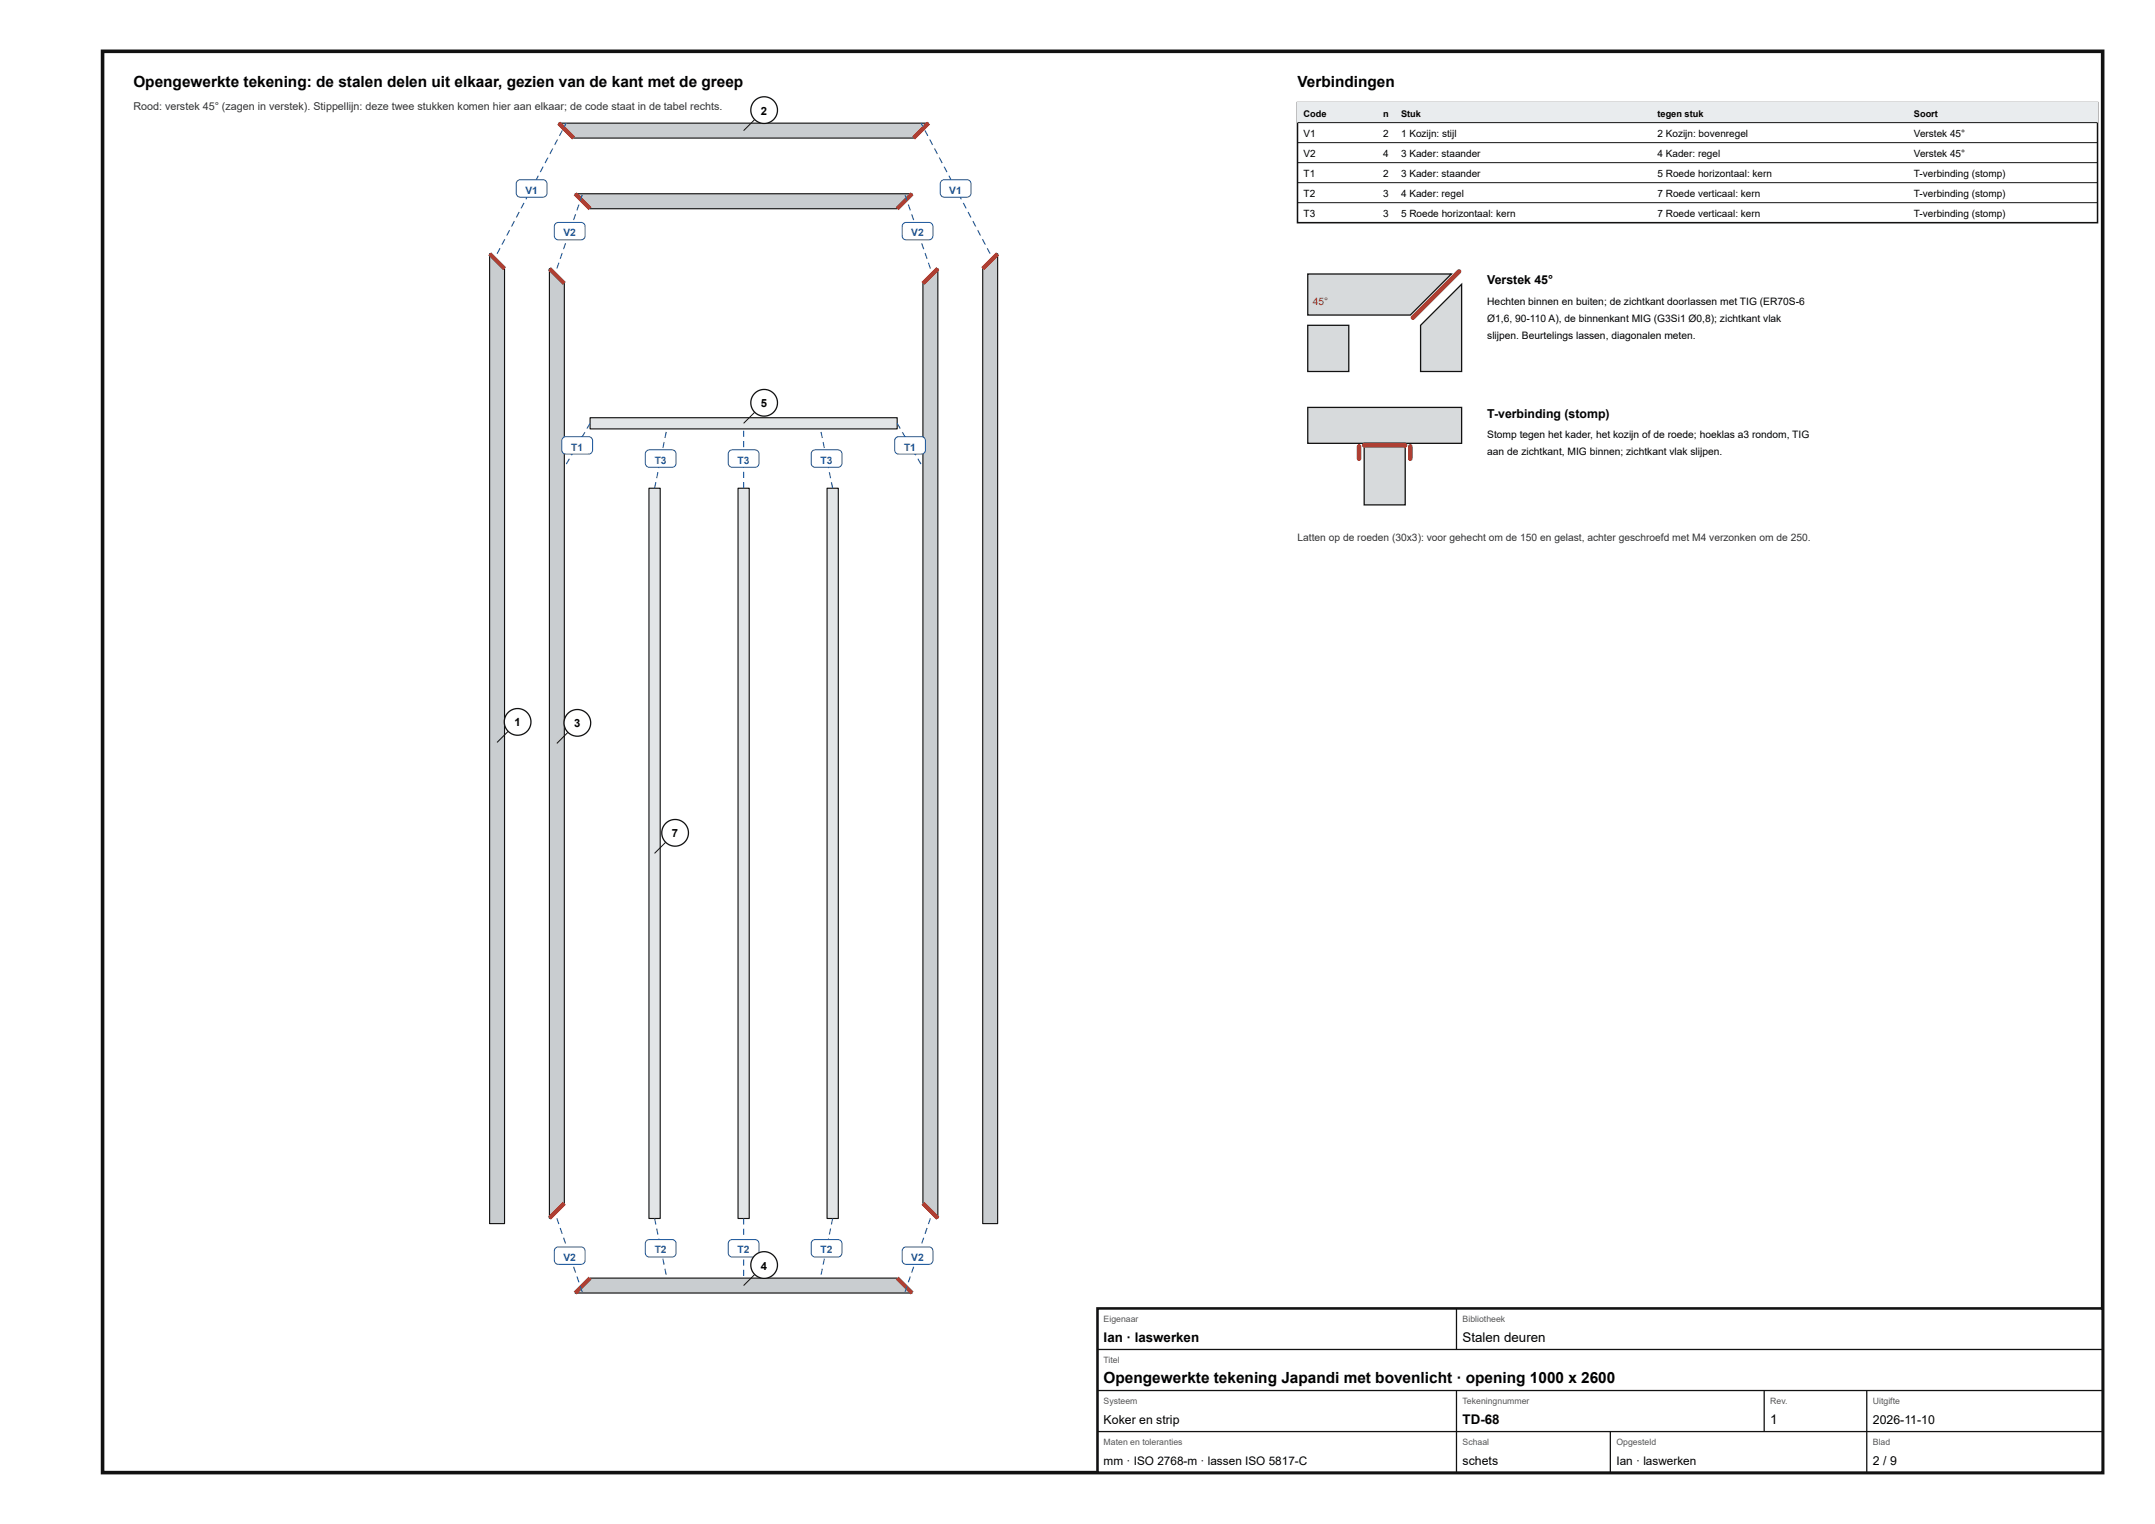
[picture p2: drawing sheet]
<svg xmlns="http://www.w3.org/2000/svg" width="420mm" height="297mm" viewBox="0 0 420 297" stroke-linecap="round" stroke-linejoin="round" font-family="sans-serif">
<path d="M20 10h390v277h-390z" fill="none" stroke="#111" stroke-width=".7" stroke-linecap="butt"/>
<path d="M95.5 49.5l2.9 2.9v186.1h-2.9z" fill="#c9cdd0"/>
<path d="M95.5 49.5l2.9 2.9v186.1h-2.9z" fill="none" stroke="#111" stroke-width=".22"/>
<path d="M95.5 49.5l2.9 2.9" fill="none" stroke="#c0392b" stroke-width=".8" stroke-linecap="butt"/>
<path d="M191.6 52.4l2.9-2.9v189h-2.9z" fill="#c9cdd0"/>
<path d="M191.6 52.4l2.9-2.9v189h-2.9z" fill="none" stroke="#111" stroke-width=".22"/>
<path d="M194.5 49.5l-2.9 2.9" fill="none" stroke="#c0392b" stroke-width=".8" stroke-linecap="butt"/>
<path d="M108.9 24h72.2l-3 2.9h-66.2z" fill="#c9cdd0"/>
<path d="M108.9 24h72.2l-3 2.9h-66.2z" fill="none" stroke="#111" stroke-width=".22"/>
<path d="M108.9 24l3 2.9M181.1 24l-3 2.9" fill="none" stroke="#c0392b" stroke-width=".8" stroke-linecap="butt"/>
<path d="M107.1 52.3l2.9 3v179.2l-2.9 2.9z" fill="#c9cdd0"/>
<path d="M107.1 52.3l2.9 3v179.2l-2.9 2.9z" fill="none" stroke="#111" stroke-width=".22"/>
<path d="M107.1 52.3l2.9 3M110 234.5l-2.9 2.9" fill="none" stroke="#c0392b" stroke-width=".8" stroke-linecap="butt"/>
<path d="M182.9 52.3v185.1l-2.9-2.9v-179.2z" fill="#c9cdd0"/>
<path d="M182.9 52.3v185.1l-2.9-2.9v-179.2z" fill="none" stroke="#111" stroke-width=".22"/>
<path d="M182.9 52.3l-2.9 3M180 234.5l2.9 2.9" fill="none" stroke="#c0392b" stroke-width=".8" stroke-linecap="butt"/>
<path d="M115.1 249.1h59.8l2.9 2.9h-65.7z" fill="#c9cdd0"/>
<path d="M115.1 249.1h59.8l2.9 2.9h-65.7z" fill="none" stroke="#111" stroke-width=".22"/>
<path d="M115.1 249.1l-3 2.9M174.9 249.1l2.9 2.9" fill="none" stroke="#c0392b" stroke-width=".8" stroke-linecap="butt"/>
<path d="M112.1 37.8h65.7l-2.9 2.9h-59.8z" fill="#c9cdd0"/>
<path d="M112.1 37.8h65.7l-2.9 2.9h-59.8z" fill="none" stroke="#111" stroke-width=".22"/>
<path d="M112.1 37.8l3 2.9M177.8 37.8l-2.9 2.9" fill="none" stroke="#c0392b" stroke-width=".8" stroke-linecap="butt"/>
<path d="M115.1 81.4h59.8v2.2h-59.8z" fill="#e2e5e7"/>
<path d="M115.1 81.4h59.8v2.2h-59.8z" fill="none" stroke="#111" stroke-width=".22"/>
<path d="M126.5 95.1h2.2v142.4h-2.2z" fill="#e2e5e7"/>
<path d="M126.5 95.1h2.2v142.4h-2.2z" fill="none" stroke="#111" stroke-width=".22"/>
<path d="M143.9 95.1h2.2v142.4h-2.2z" fill="#e2e5e7"/>
<path d="M143.9 95.1h2.2v142.4h-2.2z" fill="none" stroke="#111" stroke-width=".22"/>
<path d="M161.3 95.1h2.2v142.4h-2.2z" fill="#e2e5e7"/>
<path d="M161.3 95.1h2.2v142.4h-2.2z" fill="none" stroke="#111" stroke-width=".22"/>
<path d="M97.4 48.3l.2 .1-.6 1.1-.2-.1zM98.3 46.6l.2 .1-.5 1-.2-.1zM99.3 44.8l.2 .1-.6 1.1-.2-.1zM100.2 43l.2 .1-.6 1.1-.2-.1zM101.1 41.3l.2 .1-.5 1-.2-.1zM102.1 39.5l.2 .1-.6 1.1-.2-.1zM103 37.7l.2 .1-.6 1.1-.2-.1zM103.9 36l.2 .1-.5 1-.2-.1zM104.9 34.2l.2 .1-.6 1.1-.2-.1zM105.8 32.4l.2 .1-.6 1.1-.1-.1zM106.7 30.7l.2 .1-.5 1-.2-.1zM107.7 28.9l.2 .1-.6 1.1-.2-.1zM108.6 27.1l.2 .1-.5 1.1-.2-.1zM109.6 25.4l.2 .1-.6 1-.2-.1zM110.3 23.9l.2 .2-.4 .7-.2-.1z" fill="#1f5fa8"/>
<path d="M100.9 35.3l.6-.3h4.4a.8 .8 0 0 1 .8 .8v1.8a.8 .8 0 0 1-.8 .8h-4.4a.8 .8 0 0 1-.8-.8v-1.9z" fill="#fff"/>
<path d="M100.9 35.3l.6-.3h4.4a.8 .8 0 0 1 .8 .8v1.8a.8 .8 0 0 1-.8 .8h-4.4a.8 .8 0 0 1-.8-.8v-1.9z" fill="none" stroke="#1f5fa8" stroke-width=".2"/>
<path d="M192.4 48.4l.2-.1 .6 1.1-.2 .1zM191.5 46.7l.2-.1 .5 1-.2 .1zM190.5 44.9l.2-.1 .6 1.1-.2 .1zM189.6 43.1l.2-.1 .6 1.1-.2 .1zM188.7 41.4l.2-.1 .5 1-.2 .1zM187.7 39.6l.2-.1 .6 1.1-.2 .1zM186.8 37.8l.2-.1 .6 1.1-.2 .1zM185.9 36.1l.2-.1 .5 1-.2 .1zM184.9 34.3l.2-.1 .6 1.1-.2 .1zM184 32.5l.2-.1 .5 1.1-.1 .1zM183.1 30.8l.1-.1 .6 1-.2 .1zM182.1 29l.2-.1 .6 1.1-.2 .1zM181.2 27.2l.2-.1 .5 1.1-.2 .1zM180.2 25.5l.2-.1 .6 1-.2 .1zM179.5 24.1l.2-.2 .4 .8-.2 .1z" fill="#1f5fa8"/>
<path d="M183.6 35.3l.5-.3h4.4a.8 .8 0 0 1 .8 .8v1.8a.8 .8 0 0 1-.8 .8h-4.4a.8 .8 0 0 1-.8-.8l.1-1.9z" fill="#fff"/>
<path d="M183.6 35.3l.5-.3h4.4a.8 .8 0 0 1 .8 .8v1.8a.8 .8 0 0 1-.8 .8h-4.4a.8 .8 0 0 1-.8-.8l.1-1.9z" fill="none" stroke="#1f5fa8" stroke-width=".2"/>
<path d="M108.5 237.5l.2-.1 .4 1.1-.2 .1zM109.1 239.4l.2-.1 .4 1.1-.2 .1zM109.8 241.2h.2l.4 1.1-.2 .1zM110.4 243.1h.2l.4 1.1-.2 .1zM111.1 245h.2l.4 1.1-.2 .1zM111.7 246.9l.2-.1 .4 1.2-.2 .1zM112.4 248.8l.2-.1 .4 1.2h-.2zM113 250.7l.3-.1 .3 1.2h-.2z" fill="#1f5fa8"/>
<path d="M108.3 243.2l.6-.2h4.4a.8 .8 0 0 1 .8 .8v1.8a.8 .8 0 0 1-.8 .8h-4.4a.8 .8 0 0 1-.8-.8v-1.9z" fill="#fff"/>
<path d="M108.3 243.2l.6-.2h4.4a.8 .8 0 0 1 .8 .8v1.8a.8 .8 0 0 1-.8 .8h-4.4a.8 .8 0 0 1-.8-.8v-1.9z" fill="none" stroke="#1f5fa8" stroke-width=".2"/>
<path d="M108.9 51.2h.2l-.4 1.2-.2-.1zM109.5 49.3l.2 .1-.4 1.1-.2-.1zM110.2 47.4l.2 .1-.4 1.1-.2-.1zM110.8 45.5l.2 .1-.4 1.1-.2-.1zM111.5 43.6l.2 .1-.4 1.1-.2-.1zM112.1 41.7l.2 .1-.4 1.1h-.2zM112.8 39.8l.2 .1-.4 1.1h-.2zM113.4 37.9l.2 .1-.4 1.1h-.2z" fill="#1f5fa8"/>
<path d="M108.3 43.6l.6-.2h4.4a.8 .8 0 0 1 .8 .8v1.8a.8 .8 0 0 1-.8 .8h-4.4a.8 .8 0 0 1-.8-.8v-2z" fill="#fff"/>
<path d="M108.3 43.6l.6-.2h4.4a.8 .8 0 0 1 .8 .8v1.8a.8 .8 0 0 1-.8 .8h-4.4a.8 .8 0 0 1-.8-.8v-2z" fill="none" stroke="#1f5fa8" stroke-width=".2"/>
<path d="M181.3 237.4l.2 .1-.4 1.1-.2-.1zM180.7 239.3l.2 .1-.4 1.1-.2-.1zM180 241.2h.2l-.4 1.2-.2-.1zM179.4 243.1h.2l-.4 1.2-.2-.1zM178.7 245h.2l-.4 1.2-.2-.1zM178.1 246.8l.2 .1-.4 1.2-.2-.1zM177.4 248.7l.2 .1-.4 1.1h-.2zM176.7 250.6l.3 .1-.4 1.1h-.2z" fill="#1f5fa8"/>
<path d="M176.1 243.2l.6-.2h4.4a.8 .8 0 0 1 .8 .8v1.8a.8 .8 0 0 1-.8 .8h-4.4a.8 .8 0 0 1-.8-.8v-1.9z" fill="#fff"/>
<path d="M176.1 243.2l.6-.2h4.4a.8 .8 0 0 1 .8 .8v1.8a.8 .8 0 0 1-.8 .8h-4.4a.8 .8 0 0 1-.8-.8v-1.9z" fill="none" stroke="#1f5fa8" stroke-width=".2"/>
<path d="M180.9 51.2h.2l.4 1.1-.2 .1zM180.3 49.4l.2-.1 .4 1.1-.2 .1zM179.6 47.5l.2-.1 .4 1.1-.2 .1zM179 45.6l.2-.1 .4 1.1-.2 .1zM178.3 43.7l.2-.1 .4 1.1-.2 .1zM177.7 41.8l.2-.1 .4 1.2h-.2zM177 39.9l.2-.1 .4 1.2h-.2zM176.4 38l.2-.1 .4 1.2h-.3z" fill="#1f5fa8"/>
<path d="M176.1 43.6l.6-.2h4.4a.8 .8 0 0 1 .8 .8v1.8a.8 .8 0 0 1-.8 .8h-4.4a.8 .8 0 0 1-.8-.8v-2z" fill="#fff"/>
<path d="M176.1 43.6l.6-.2h4.4a.8 .8 0 0 1 .8 .8v1.8a.8 .8 0 0 1-.8 .8h-4.4a.8 .8 0 0 1-.8-.8v-2z" fill="none" stroke="#1f5fa8" stroke-width=".2"/>
<path d="M115 82.4l.2 .2-.7 1-.1-.1zM114 84.2l.1 .1-.6 1-.1-.1zM112.9 85.9l.2 .1-.6 1-.2-.1zM111.9 87.6l.2 .1-.6 1.1-.2-.1zM110.9 89.4l.2 .1-.6 1-.2-.1z" fill="#1f5fa8"/>
<path d="M109.8 85.3l.5-.2h4.4a.8 .8 0 0 1 .8 .8v1.8a.8 .8 0 0 1-.8 .8h-4.4a.8 .8 0 0 1-.8-.8l.1-2z" fill="#fff"/>
<path d="M109.8 85.3l.5-.2h4.4a.8 .8 0 0 1 .8 .8v1.8a.8 .8 0 0 1-.8 .8h-4.4a.8 .8 0 0 1-.8-.8l.1-2z" fill="none" stroke="#1f5fa8" stroke-width=".2"/>
<path d="M174.8 82.6l.2-.2 .6 1.1-.2 .1zM175.9 84.3l.1-.1 .6 1-.1 .1zM176.9 86l.2-.1 .6 1-.2 .1zM177.9 87.7l.2-.1 .6 1.1-.2 .1zM178.9 89.5l.2-.1 .6 1-.2 .1z" fill="#1f5fa8"/>
<path d="M174.7 85.3l.5-.2h4.4a.8 .8 0 0 1 .8 .8v1.8a.8 .8 0 0 1-.8 .8h-4.4a.8 .8 0 0 1-.8-.8l.1-2z" fill="#fff"/>
<path d="M174.7 85.3l.5-.2h4.4a.8 .8 0 0 1 .8 .8v1.8a.8 .8 0 0 1-.8 .8h-4.4a.8 .8 0 0 1-.8-.8l.1-2z" fill="none" stroke="#1f5fa8" stroke-width=".2"/>
<path d="M127.5 237.5l.2-.1 .3 1.2-.2 .1zM127.9 239.4h.2l.3 1.2h-.2zM128.3 241.4h.3l.2 1.1-.2 .1zM128.7 243.4l.3-.1 .2 1.2h-.2zM129.1 245.3h.3l.2 1.2h-.2zM129.5 247.3l.3-.1 .2 1.2-.2 .1z" fill="#1f5fa8"/>
<path d="M126.1 241.8l.5-.2h4.4a.8 .8 0 0 1 .8 .8v1.8a.8 .8 0 0 1-.8 .8h-4.4a.8 .8 0 0 1-.8-.8v-2z" fill="#fff"/>
<path d="M126.1 241.8l.5-.2h4.4a.8 .8 0 0 1 .8 .8v1.8a.8 .8 0 0 1-.8 .8h-4.4a.8 .8 0 0 1-.8-.8v-2z" fill="none" stroke="#1f5fa8" stroke-width=".2"/>
<path d="M127.8 94h.2l-.3 1.2-.2-.1zM128.2 92h.2l-.2 1.2h-.3zM128.6 90l.2 .1-.2 1.2-.3-.1zM129 88.1h.2l-.2 1.2h-.3zM129.4 86.1l.2 .1-.2 1.1h-.2zM129.8 84.2h.2l-.2 1.2-.2-.1z" fill="#1f5fa8"/>
<path d="M126.1 87.9l.5-.2h4.4a.8 .8 0 0 1 .8 .8v1.8a.8 .8 0 0 1-.8 .8h-4.4a.8 .8 0 0 1-.8-.8v-2z" fill="#fff"/>
<path d="M126.1 87.9l.5-.2h4.4a.8 .8 0 0 1 .8 .8v1.8a.8 .8 0 0 1-.8 .8h-4.4a.8 .8 0 0 1-.8-.8v-2z" fill="none" stroke="#1f5fa8" stroke-width=".2"/>
<path d="M144.9 237.5h.2v1.2h-.2zM144.9 239.5h.2v1.2h-.2zM144.9 241.5h.2v1.2h-.2zM144.9 243.5h.2v1.2h-.2zM144.9 245.5h.2v1.2h-.2zM144.9 247.5h.2v1.2h-.2z" fill="#1f5fa8"/>
<path d="M142.2 241.8l.6-.2h4.4a.8 .8 0 0 1 .8 .8v1.8a.8 .8 0 0 1-.8 .8h-4.4a.8 .8 0 0 1-.8-.8v-2z" fill="#fff"/>
<path d="M142.2 241.8l.6-.2h4.4a.8 .8 0 0 1 .8 .8v1.8a.8 .8 0 0 1-.8 .8h-4.4a.8 .8 0 0 1-.8-.8v-2z" fill="none" stroke="#1f5fa8" stroke-width=".2"/>
<path d="M144.9 93.9h.2v1.2h-.2zM144.9 91.9h.2v1.2h-.2zM144.9 89.9h.2v1.2h-.2zM144.9 87.9h.2v1.2h-.2zM144.9 85.9h.2v1.2h-.2zM144.9 83.9h.2v1.2h-.2z" fill="#1f5fa8"/>
<path d="M142.2 87.9l.6-.2h4.4a.8 .8 0 0 1 .8 .8v1.8a.8 .8 0 0 1-.8 .8h-4.4a.8 .8 0 0 1-.8-.8v-2z" fill="#fff"/>
<path d="M142.2 87.9l.6-.2h4.4a.8 .8 0 0 1 .8 .8v1.8a.8 .8 0 0 1-.8 .8h-4.4a.8 .8 0 0 1-.8-.8v-2z" fill="none" stroke="#1f5fa8" stroke-width=".2"/>
<path d="M162.3 237.4l.2 .1-.3 1.2-.2-.1zM161.8 239.4h.3l-.3 1.2h-.2zM161.4 241.4h.3l-.3 1.2-.2-.1zM161 243.3l.3 .1-.3 1.1h-.2zM160.6 245.3h.3l-.3 1.2h-.2zM160.2 247.2l.3 .1-.3 1.2-.2-.1z" fill="#1f5fa8"/>
<path d="M158.4 241.8l.6-.2h4.4a.8 .8 0 0 1 .8 .8v1.8a.8 .8 0 0 1-.8 .8h-4.4a.8 .8 0 0 1-.8-.8v-2z" fill="#fff"/>
<path d="M158.4 241.8l.6-.2h4.4a.8 .8 0 0 1 .8 .8v1.8a.8 .8 0 0 1-.8 .8h-4.4a.8 .8 0 0 1-.8-.8v-2z" fill="none" stroke="#1f5fa8" stroke-width=".2"/>
<path d="M162 94h.2l.3 1.1-.2 .1zM161.6 92h.2l.3 1.2h-.3zM161.2 90.1l.2-.1 .3 1.2-.3 .1zM160.8 88.1h.2l.3 1.2h-.3zM160.4 86.2l.2-.1 .2 1.2h-.2zM160 84.2h.2l.2 1.1-.2 .1z" fill="#1f5fa8"/>
<path d="M158.4 87.9l.6-.2h4.4a.8 .8 0 0 1 .8 .8v1.8a.8 .8 0 0 1-.8 .8h-4.4a.8 .8 0 0 1-.8-.8v-2z" fill="#fff"/>
<path d="M158.4 87.9l.6-.2h4.4a.8 .8 0 0 1 .8 .8v1.8a.8 .8 0 0 1-.8 .8h-4.4a.8 .8 0 0 1-.8-.8v-2z" fill="none" stroke="#1f5fa8" stroke-width=".2"/>
<path d="M99.1 142.5l-2.2 2.2" fill="none" stroke="#111" stroke-width=".19"/>
<circle cx="100.9" cy="140.7" r="2.6" fill="#fff"/>
<circle cx="100.9" cy="140.7" r="2.6" fill="none" stroke="#111" stroke-width=".25"/>
<path d="M147.2 23.3l-2.2 2.2" fill="none" stroke="#111" stroke-width=".19"/>
<circle cx="149" cy="21.5" r="2.6" fill="#fff"/>
<circle cx="149" cy="21.5" r="2.6" fill="none" stroke="#111" stroke-width=".25"/>
<path d="M110.8 142.7l-2.2 2.2" fill="none" stroke="#111" stroke-width=".19"/>
<circle cx="112.6" cy="140.9" r="2.6" fill="#fff"/>
<circle cx="112.6" cy="140.9" r="2.6" fill="none" stroke="#111" stroke-width=".25"/>
<path d="M147.2 248.3l-2.2 2.2" fill="none" stroke="#111" stroke-width=".19"/>
<circle cx="149" cy="246.5" r="2.6" fill="#fff"/>
<circle cx="149" cy="246.5" r="2.6" fill="none" stroke="#111" stroke-width=".25"/>
<path d="M147.2 80.3l-2.2 2.2" fill="none" stroke="#111" stroke-width=".19"/>
<circle cx="149" cy="78.5" r="2.6" fill="#fff"/>
<circle cx="149" cy="78.5" r="2.6" fill="none" stroke="#111" stroke-width=".25"/>
<path d="M129.8 164.1l-2.2 2.2" fill="none" stroke="#111" stroke-width=".19"/>
<circle cx="131.6" cy="162.3" r="2.6" fill="#fff"/>
<circle cx="131.6" cy="162.3" r="2.6" fill="none" stroke="#111" stroke-width=".25"/>
<path d="M253 20h156v23.4h-156z" fill="none" stroke="#111" stroke-width=".3"/>
<path d="M253 20h156v3.9h-156z" fill="#e9ecee"/>
<path d="M253 23.9h156M253 27.8h156M253 31.7h156M253 35.6h156M253 39.5h156" fill="none" stroke="#111" stroke-width=".19"/>
<path d="M255 53.4h28l-8 8h-20z" fill="#d7dadc"/>
<path d="M255 53.4h28l-8 8h-20z" fill="none" stroke="#111" stroke-width=".25"/>
<path d="M255 63.4h8v9h-8z" fill="#d7dadc"/>
<path d="M255 63.4h8v9h-8z" fill="none" stroke="#111" stroke-width=".25"/>
<path d="M285 55.4v17h-8v-9z" fill="#d7dadc"/>
<path d="M285 55.4v17h-8v-9z" fill="none" stroke="#111" stroke-width=".25"/>
<path d="M284.5 52.9l-9 9" fill="none" stroke="#c0392b" stroke-width=".9"/>
<path d="M255 79.4h30v7h-30z" fill="#d7dadc"/>
<path d="M255 79.4h30v7h-30z" fill="none" stroke="#111" stroke-width=".25"/>
<path d="M266 86.4h8v12h-8z" fill="#d7dadc"/>
<path d="M266 86.4h8v12h-8z" fill="none" stroke="#111" stroke-width=".25"/>
<path d="M265 87v2.4M266 86.8h8M275 87v2.4" fill="none" stroke="#c0392b" stroke-width=".9"/>
<path d="M214 255h196v32h-196z" fill="#fff"/>
<path d="M214 255h196v32h-196z" fill="none" stroke="#111" stroke-width=".5"/>
<path d="M284 255v8M214 263h196M214 271h196M214 279h196M284 271v16M314 279v8M344 271v8M364 271v16" fill="none" stroke="#111" stroke-width=".25"/>
<g font-size="3">
<text x="26" y="17">Opengewerkte tekening: de stalen delen uit elkaar, gezien van de kant met de greep</text>
<text x="253" y="17">Verbindingen</text>
<text x="215.2" y="269.6">Opengewerkte tekening Japandi met bovenlicht · opening 1000 x 2600</text>
</g>
<g font-size="2.6">
<text x="215.2" y="261.6">Ian · laswerken</text>
<text x="285.2" y="261.6">Stalen deuren</text>
<text x="285.2" y="277.6">TD-68</text>
<text x="345.2" y="277.6">1</text>
</g>
<g font-size="2.4">
<text x="290" y="55.4">Verstek 45°</text>
<text x="290" y="81.4">T-verbinding (stomp)</text>
<text x="215.2" y="277.6">Koker en strip</text>
<text x="365.2" y="277.6">2026-11-10</text>
<text x="285.2" y="285.6">schets</text>
<text x="365.2" y="285.6">2 / 9</text>
</g>
<g font-size="2.3">
<text x="215.2" y="285.6">mm · ISO 2768-m · lassen ISO 5817-C</text>
<text x="315.2" y="285.6">Ian · laswerken</text>
</g>
<g font-size="2.2">
<text x="148.4" y="22.4">2</text>
<text x="148.4" y="79.4">5</text>
<text x="100.3" y="141.6">1</text>
<text x="112" y="141.8">3</text>
<text x="131" y="163.2">7</text>
<text x="148.4" y="247.4">4</text>
</g>
<text font-size="2.1" fill="#333" x="26" y="21.5">Rood: verstek 45° (zagen in verstek). Stippellijn: deze twee stukken komen hier aan elkaar; de code staat in de tabel rechts.</text>
<g font-size="2" fill="#1f5fa8">
<text x="102.4" y="37.7">V1</text>
<text x="185.1" y="37.7">V1</text>
<text x="109.9" y="46.1">V2</text>
<text x="177.7" y="46.1">V2</text>
<text x="111.4" y="87.8">T1</text>
<text x="176.3" y="87.8">T1</text>
<text x="127.7" y="90.4">T3</text>
<text x="143.8" y="90.4">T3</text>
<text x="160" y="90.4">T3</text>
<text x="109.9" y="245.7">V2</text>
<text x="127.7" y="244.3">T2</text>
<text x="143.8" y="244.3">T2</text>
<text x="160" y="244.3">T2</text>
<text x="177.7" y="245.7">V2</text>
</g>
<text font-size="2" fill="#c0392b" x="256" y="59.4">45°</text>
<g font-size="2">
<text x="290" y="59.4">Hechten binnen en buiten; de zichtkant doorlassen met TIG (ER70S-6</text>
<text x="290" y="62.7">Ø1,6, 90-110 A), de binnenkant MIG (G3Si1 Ø0,8); zichtkant vlak</text>
<text x="290" y="66">slijpen. Beurtelings lassen, diagonalen meten.</text>
<text x="290" y="85.4">Stomp tegen het kader, het kozijn of de roede; hoeklas a3 rondom, TIG</text>
<text x="290" y="88.7">aan de zichtkant, MIG binnen; zichtkant vlak slijpen.</text>
</g>
<text font-size="2" fill="#333" x="253" y="105.4">Latten op de roeden (30x3): voor gehecht om de 150 en gelast, achter geschroefd met M4 verzonken om de 250.</text>
<g font-size="1.9">
<text x="254.2" y="26.6">V1</text>
<text x="269.7" y="26.6">2</text>
<text x="273.2" y="26.6">1 Kozijn: stijl</text>
<text x="323.2" y="26.6">2 Kozijn: bovenregel</text>
<text x="373.2" y="26.6">Verstek 45°</text>
<text x="254.2" y="30.5">V2</text>
<text x="254.2" y="34.4">T1</text>
<text x="269.7" y="30.5">4</text>
<text x="269.7" y="34.4">2</text>
<text x="273.2" y="30.5">3 Kader: staander</text>
<text x="273.2" y="34.4">3 Kader: staander</text>
<text x="323.2" y="30.5">4 Kader: regel</text>
<text x="323.2" y="34.4">5 Roede horizontaal: kern</text>
<text x="373.2" y="30.5">Verstek 45°</text>
<text x="373.2" y="34.4">T-verbinding (stomp)</text>
<text x="254.2" y="38.3">T2</text>
<text x="269.7" y="38.3">3</text>
<text x="273.2" y="38.3">4 Kader: regel</text>
<text x="323.2" y="38.3">7 Roede verticaal: kern</text>
<text x="373.2" y="38.3">T-verbinding (stomp)</text>
<text x="254.2" y="42.2">T3</text>
<text x="269.7" y="42.2">3</text>
<text x="273.2" y="42.2">5 Roede horizontaal: kern</text>
<text x="323.2" y="42.2">7 Roede verticaal: kern</text>
<text x="373.2" y="42.2">T-verbinding (stomp)</text>
</g>
<g font-size="1.8">
<text x="254.2" y="22.7">Code</text>
<text x="269.7" y="22.7">n</text>
<text x="273.2" y="22.7">Stuk</text>
<text x="323.2" y="22.7">tegen stuk</text>
<text x="373.2" y="22.7">Soort</text>
</g>
<g font-size="1.7" fill="#555">
<text x="215.2" y="257.6">Eigenaar</text>
<text x="285.2" y="257.6">Bibliotheek</text>
<text x="215.2" y="265.6">Titel</text>
<text x="215.2" y="273.6">Systeem</text>
<text x="285.2" y="273.6">Tekeningnummer</text>
<text x="345.2" y="273.6">Rev.</text>
<text x="365.2" y="273.6">Uitgifte</text>
<text x="215.2" y="281.6">Maten en toleranties</text>
<text x="285.2" y="281.6">Schaal</text>
<text x="315.2" y="281.6">Opgesteld</text>
<text x="365.2" y="281.6">Blad</text>
</g>
</svg>
